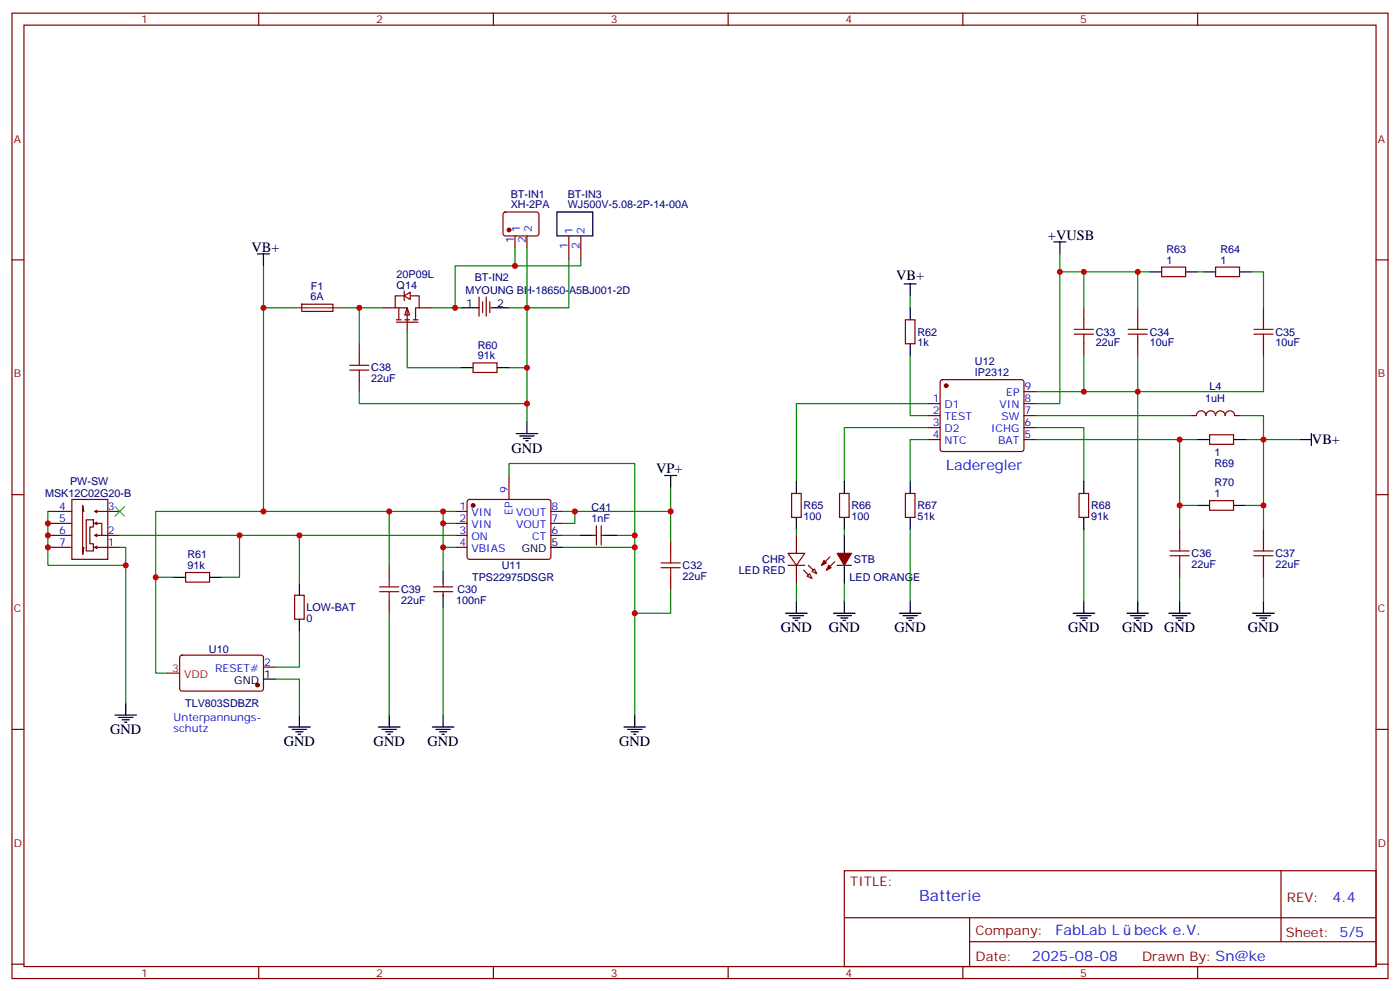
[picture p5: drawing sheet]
<svg xmlns="http://www.w3.org/2000/svg" width="412mm" height="292mm" viewBox="0 0 412 292" stroke-linecap="round" stroke-linejoin="round" font-family="sans-serif">
<g fill="none" stroke="#870000" stroke-width=".35">
<path d="M3.5 3.9h405.4v284.3h-405.4zM7.1 7.4h398.2v277.3h-398.2zM76.2 3.9v3.5M145.3 3.9v3.5M214.5 3.9v3.5M283.6 3.9v3.5M352.8 3.9v3.5M3.5 76.6h3.6M148.4 62.6l.5-.2 9.4 .1 .4 .6v6l-.7 .4-9.4-.1-.4-.6v-5.7zM151.7 69.5v3.5M155.2 69.5v3.5M342.2 78.7h7v2.8h-7z"/>
<path d="M358.1 78.7h7v2.8h-7zM405.3 76.6h3.6M88.9 89.6h9.1l.1 2.1h-9.2zM119.1 85.7v2.8M141.1 87.5v5.6M142.2 88.9v3.2M143.2 87.5v5.6M144.3 88.9v3.2M266.7 94.2h2.8v7h-2.8zM319.3 90.7v3.5M335.1 90.7v3.5M372.2 90.7v3.5"/>
<path d="M319.3 101.2v3.6M335.1 101.2v3.6M372.2 101.2v3.6M356.3 128.1h7.1v2.8h-7.1zM3.5 145.7h3.6M14.1 150.6h7.1M14.1 154.2h7.1M14.1 157.7h7.1M21.2 147.1h10.5v17.6h-10.5zM24.7 150.6l-.4-1.7v14.4l.4-2.1M25.4 153.1h2.1v2.1h-1v5h1v2.1h-2.1zM28.2 154.2h1.8v3.5"/>
<path d="M28.2 150.6h7.1M28.2 157.7h7.1M28.6 150.3l-.7 .3 .7 .4M28.6 153.8l-.7 .4 .7 .3M28.6 157.3l-.7 .4 .7 .3M134.1 150.6h3.5M134.1 154.2h3.5M134.1 157.7h3.5M137.8 147.3l.5-.2h23.3l.5 .2 .2 .5-.1 16.5-.6 .4h-23.6l-.4-.7v-16.2zM149.9 140.1v7M162.3 150.6h3.5M162.3 154.2h3.5"/>
<path d="M162.3 157.7h3.5M197.6 159.5v3.5M233.2 145.3h2.8v7.1h-2.8zM234.6 157.7v5.3M247.3 145.3h2.8v7.1h-2.8zM266.7 145.3h2.8v7.1h-2.8zM347.5 155.9v3.6M356.3 147.5h7.1v2.8h-7.1zM372.2 155.9v3.6M405.3 145.7h3.6M14.1 161.2h7.1M28.2 161.2h7.1"/>
<path d="M28.6 160.9l-.7 .3 .7 .4M127.7 172.9h5.6M127.7 174.3h5.6M130.5 171.8v1.1M130.5 174.3v1M134.1 161.2h3.5M197.6 170v3.6M232.1 163h5l-2.5 3.5zM232.1 166.5h5M234.6 166.5v5.3M237.8 169.7l.7-.7 .7 1.4zM239.2 168.3l.7-.7 .7 1.4z"/>
<path d="M244.5 164l-2.5 2.5M245.9 165.5l-2.5 2.4M246.6 166.5h4.2M347.5 166.5v3.5M372.2 166.5v3.5M53.2 193.2l.4-.2h23.6l.4 .7-.1 9.4-.6 .5-23.6-.1-.4-.7v-9.1zM77.6 196.5h3.5M3.5 214.8h3.6M405.3 214.8h3.6M248.7 256.5h156.6v28.2h-156.6zM377.3 256.5v20.9M248.7 270.3h156.5"/>
<path d="M285.6 277.4h119.6M285.6 270.3v14.1M3.5 284h3.6M76.2 284.7v3.5M145.3 284.7v3.5M214.5 284.7v3.5M283.6 284.7v3.5M352.8 284.7v3.5M405.3 284h3.6"/>
</g>
<g fill="#870000" stroke="#870000" stroke-width=".35">
<path d="M236.7 167.9l1.4 1.4z"/>
<path d="M238.1 166.5l1.4 1.4z"/>
<path d="M246.6 163h4.2l-2.1 3.5z"/>
<path d="M244.1 166.5l.7 .7-1.4 .7z"/>
<path d="M242.7 165.1l.7 .7-1.4 .7z"/>
<circle cx="149.9" cy="67.7" r=".53"/>
<circle cx="75.8" cy="201.8" r=".53"/>
<circle cx="139.3" cy="148.9" r=".53"/>
</g>
<g fill="none" stroke="#000" stroke-width=".35">
<path d="M75.8 74.8h3.6M77.6 74.8v3.5M310.4 71.3h3.6M312.2 71.3v3.5M135.8 90.7h5.3M144.6 90.7h5.3M266.3 83.6h3.6M268.1 83.6v3.5M268.1 90.7v3.5M338.7 80.1h3.5M349.2 80.1h3.6M354.5 80.1h3.6"/>
<path d="M365.1 80.1h3.6M268.1 101.2v3.6M152 127.7h6.4M153.1 128.4h4.2M154.2 129.1h2.1M154.9 129.8h.7M155.2 124.2v3.5M352.8 129.5h3.5M363.4 129.5h3.5M382.8 129.5h3.5M386.3 127.7v3.5M195.8 140.1h3.5"/>
<path d="M197.6 140.1v3.5M234.6 141.8v3.5M234.6 152.4v3.5M248.7 141.8v3.5M248.7 152.4v3.5M248.7 157.7v5.3M268.1 141.8v3.5M268.1 152.4v3.5M352.8 148.9h3.5M363.4 148.9h3.5M130.5 168.3v3.5M130.5 175.3v3.6"/>
<path d="M162.3 161.2h3.5M234.6 177.1v3.5M248.7 166.5v5.3M248.7 177.1v3.5M268.1 177.1v3.5M319.3 177.1v3.5M335.1 177.1v3.5M347.5 177.1v3.5M372.2 177.1v3.5M231.4 180.6h6.4M232.5 181.3h4.2M233.5 182h2.2"/>
<path d="M234.2 182.7h.7M245.5 180.6h6.4M246.6 181.3h4.2M247.6 182h2.2M248.4 182.7h.7M264.9 180.6h6.4M266 181.3h4.2M267.1 182h2.1M267.8 182.7h.7M316.1 180.6h6.3M317.1 181.3h4.3M318.2 182h2.1"/>
<path d="M318.9 182.7h.7M332 180.6h6.3M333 181.3h4.3M334.1 182h2.1M334.8 182.7h.7M344.3 180.6h6.4M345.4 181.3h4.2M346.4 182h2.1M347.1 182.7h.7M369 180.6h6.4M370.1 181.3h4.2M371.1 182h2.1"/>
<path d="M371.8 182.7h.7M33.9 210.6h6.3M34.9 211.3h4.3M36 212h2.1M36.7 212.7h.7M37 207.1v3.5M77.6 200h3.5M85 214.1h6.4M86.1 214.8h4.2M87.1 215.5h2.2M87.8 216.3h.7M88.2 210.6v3.5"/>
<path d="M127.4 214.1h6.3M128.4 214.8h4.2M129.5 215.5h2.1M130.2 216.3h.7M130.5 210.6v3.5M183.8 214.1h6.3M184.9 214.8h4.2M185.9 215.5h2.1M186.6 216.3h.7M187 210.6v3.5"/>
</g>
<g fill="none" stroke="#008700" stroke-width=".35">
<path d="M77.6 78.3v72.3h-31.7v47.7h3.5M151.7 73v5.3h-17.6v12.4M155.2 73v17.7M312.2 74.8v44.1h-7M77.6 90.7h8.8M127 90.7h8.8M149.9 90.7h5.3v33.5M268.1 87.1v3.6M312.2 80.1h26.5M319.3 80.1v10.6M335.1 80.1v10.6M352.8 80.1h1.7"/>
<path d="M368.7 80.1h3.5v10.6M149.9 108.3h5.3M268.1 104.8v17.6h5.3M273.4 118.9h-38.8v22.9M305.2 115.4h29.9v61.7M319.3 104.8v10.6M335.1 104.8v10.6h37.1v-10.6M273.4 125.9h-24.7v15.9M273.4 129.5h-5.3v12.3M305.2 125.9h14.1v15.9M305.2 129.5h47.6M305.2 122.4h45.8"/>
<path d="M347.5 129.5v26.4M365.1 122.4h7.1v33.5M366.9 129.5h15.9M14.1 150.6v15.9h22.9M77.6 150.6h56.5M130.5 150.6v3.6h3.6M130.5 154.2v7h3.6M149.9 140.1v-3.6h37.1v24.7M165.8 150.6h31.8v8.9M169.3 150.6v3.6h-3.5M197.6 143.6v7M234.6 155.9v1.8"/>
<path d="M248.7 155.9v1.8M268.1 155.9v21.2M319.3 155.9v21.2M347.5 148.9h5.3M366.9 148.9h5.3M35.3 161.2h1.7v45.9M130.5 161.2v7.1M165.8 161.2h21.2v49.4M197.6 173.6v7h-10.6M234.6 171.8v5.3M248.7 171.8v5.3M347.5 170v7.1"/>
<path d="M372.2 170v7.1"/>
</g>
<path d="M86.4 90.7h14.1" fill="none" stroke="#8c2424" stroke-width=".35"/>
<g fill="none" stroke="#a10000" stroke-width=".35">
<path d="M316.4 97h5.7M316.4 98.4h5.7M319.3 94.2v2.8M319.3 98.4v2.8M332.3 97h5.7M332.3 98.4h5.7M335.1 94.2v2.8M335.1 98.4v2.8M369.4 97h5.6M369.4 98.4h5.6M372.2 94.2v2.8M372.2 98.4v2.8"/>
<path d="M347.5 159.5v2.8M372.2 159.5v2.8M194.7 165.8h5.7M194.7 167.2h5.7M197.6 163v2.8M197.6 167.2v2.8M344.7 162.3h5.6M344.7 163.7h5.6M347.5 163.7v2.8M369.4 162.3h5.6M369.4 163.7h5.6M372.2 163.7v2.8"/>
</g>
<path d="M49.4 198.3h3.5" fill="none" stroke="#f00" stroke-width=".35"/>
<path d="M119.1 87.1l1.7-1v2.1z" fill="#fff" stroke="#870000" stroke-width=".35"/>
<g fill="none" stroke="#870000" stroke-width=".35">
<path d="M167.6 69.5v7.1M171.1 69.5v7.1M112.9 90.7h3.5M116.8 94.2h1.4M116.8 94.9h6.3M117.5 90.7v3.5M118.9 87.1h-2.5v3.6h3.5v7M119.2 94.2h1.4M119.9 90.7l.7 2.1h-1.4zM121 87.1h2.5v3.6h-1.1v3.5M121.7 94.2h1.4M123.5 90.7h3.5"/>
<path d="M105.8 101.2v3.6M105.8 111.8v3.6M139.3 106.9h7.1v2.8h-7.1zM273.4 118.9h3.5M277.2 112l.4-.2h23.3l.5 .2 .2 .5v19.8l-.2 .5-.5 .2h-23.3l-.5-.2-.2-.5v-19.8zM301.6 118.9h3.6M301.6 115.4h3.6M273.4 122.4h3.5M273.4 125.9h3.5M273.4 129.5h3.5M301.6 122.4h3.6M301.6 125.9h3.6"/>
<path d="M301.6 129.5h3.6M351 122.4h1.4a1.41 1.41 0 0 1 1.4-1.4 1.41 1.41 0 0 1 1.4 1.4 1.41 1.41 0 0 1 1.5-1.4 1.41 1.41 0 0 1 1.4 1.4 1.41 1.41 0 0 1 1.4-1.4 1.41 1.41 0 0 1 1.4 1.4 1.41 1.41 0 0 1 1.4-1.4 1.41 1.41 0 0 1 1.4 1.4h1.4M174.6 157.7h1.1M175.7 154.9v5.6M177.1 154.9v5.6M177.1 157.7h1.1M317.9 145.3h2.8v7.1h-2.8zM54.7 168.6h7v2.9h-7zM86.8 175.3h2.8v7.1h-2.8zM114.7 166.5v3.5M114.7 177.1v3.5"/>
</g>
<g fill="none" stroke="#008700" stroke-width=".35">
<path d="M167.6 76.6v14.1h-12.4M171.1 76.6v1.7h-19.4M100.5 90.7h12.4M105.8 90.7v10.5M119.9 97.7v10.6h15.9M105.8 115.4v3.5h49.4M35.3 157.7h98.8M70.6 157.7v12.3h-5.3M88.2 157.7v14.1M114.7 150.6v15.9M165.8 157.7h5.3M181.7 157.7h5.3"/>
<path d="M45.9 170h5.3M130.5 178.9v31.7M88.2 185.9v10.6h-7.1M114.7 180.6v30M81.1 200h7.1v10.6"/>
</g>
<g fill="none" stroke="#000" stroke-width=".35">
<path d="M164 62.4h10.6v7.1h-10.6zM135.8 108.3h3.5M146.4 108.3h3.5M171.1 157.7h3.5M178.2 157.7h3.5M319.3 141.8v3.5M319.3 152.4v3.5M51.2 170h3.5M61.7 170h3.6M88.2 171.8v3.5M88.2 182.4v3.5M111.5 214.1h6.3"/>
<path d="M112.5 214.8h4.3M113.6 215.5h2.1M114.3 216.3h.7M114.7 210.6v3.5"/>
</g>
<circle cx="278.7" cy="113.6" r=".53" fill="#870000" stroke="#870000" stroke-width=".35"/>
<path d="M33.9 149.2l2.8 2.8M36.7 149.2l-2.8 2.8" fill="none" stroke="#3c3" stroke-width=".35"/>
<path d="M103 107.6h5.7M103 109h5.7M105.8 104.8v2.8M105.8 109v2.8M111.8 172.9h5.7M111.8 174.3h5.7M114.7 170v2.9M114.7 174.3v2.8" fill="none" stroke="#a10000" stroke-width=".35"/>
<g fill="#c00">
<circle cx="77.6" cy="90.7" r=".88"/>
<circle cx="335.1" cy="115.4" r=".88"/>
<circle cx="312.2" cy="80.1" r=".88"/>
<circle cx="372.2" cy="129.5" r=".88"/>
<circle cx="347.5" cy="129.5" r=".88"/>
<circle cx="372.2" cy="148.9" r=".88"/>
<circle cx="347.5" cy="148.9" r=".88"/>
<circle cx="335.1" cy="80.1" r=".88"/>
<circle cx="319.3" cy="115.4" r=".88"/>
<circle cx="319.3" cy="80.1" r=".88"/>
<circle cx="155.2" cy="108.3" r=".88"/>
<circle cx="134.1" cy="90.7" r=".88"/>
<circle cx="155.2" cy="90.7" r=".88"/>
<circle cx="130.5" cy="150.6" r=".88"/>
<circle cx="130.5" cy="154.2" r=".88"/>
<circle cx="169.3" cy="150.6" r=".88"/>
<circle cx="187" cy="161.2" r=".88"/>
<circle cx="130.5" cy="161.2" r=".88"/>
<circle cx="14.1" cy="161.2" r=".88"/>
<circle cx="14.1" cy="157.7" r=".88"/>
<circle cx="37" cy="166.5" r=".88"/>
<circle cx="14.1" cy="154.2" r=".88"/>
<circle cx="151.7" cy="78.3" r=".88"/>
<circle cx="197.6" cy="150.6" r=".88"/>
<circle cx="77.6" cy="150.6" r=".88"/>
<circle cx="45.9" cy="170" r=".88"/>
<circle cx="70.6" cy="157.7" r=".88"/>
<circle cx="88.2" cy="157.7" r=".88"/>
<circle cx="155.2" cy="118.9" r=".88"/>
<circle cx="105.8" cy="90.7" r=".88"/>
<circle cx="114.7" cy="150.6" r=".88"/>
<circle cx="187" cy="180.6" r=".88"/>
<circle cx="187" cy="157.7" r=".88"/>
</g>
<text font-size="4.6" fill="#00f" x="270.8" y="265.5">Batterie</text>
<g font-size="4.2">
<text x="308.7" y="70.6">+VUSB</text>
<text x="74.1" y="74.1">VB+</text>
<text x="264" y="82.5">VB+</text>
<text x="386.5" y="130.9">VB+</text>
<text x="150.6" y="133.4">GND</text>
<text x="193.3" y="139.3">VP+</text>
<text x="230" y="186.3">GND</text>
<text x="244.1" y="186.3">GND</text>
<text x="263.5" y="186.3">GND</text>
<text x="314.7" y="186.3">GND</text>
<text x="330.6" y="186.3">GND</text>
<text x="342.9" y="186.3">GND</text>
<text x="367.6" y="186.3">GND</text>
<text x="32.5" y="216.3">GND</text>
<text x="83.6" y="219.8">GND</text>
<text x="110.1" y="219.8">GND</text>
<text x="125.9" y="219.8">GND</text>
<text x="182.4" y="219.8">GND</text>
</g>
<g font-size="4.2" fill="#00f">
<text x="278.7" y="138.3">Laderegler</text>
<text x="392.5" y="265.7">4.4</text>
<text x="310.9" y="275.3">FabLab L</text>
<text x="334.1" y="275.3">beck e.V.</text>
<text x="304" y="283.1">2025-08-08</text>
</g>
<g font-size="3.9" fill="#800">
<text x="250.5" y="261.1">TITLE:</text>
<text x="379.1" y="265.7">REV:</text>
<text x="287.4" y="275.3">Company:</text>
<text x="378.7" y="275.9">Sheet: 5/5</text>
<text x="287.4" y="282.9">Date:</text>
<text x="336.4" y="283">Drawn By: Sn@ke</text>
</g>
<g font-size="3.2" fill="#800">
<text x="41.6" y="6.9">1</text>
<text x="110.8" y="6.9">2</text>
<text x="179.9" y="6.9">3</text>
<text x="249.1" y="6.9">4</text>
<text x="318.2" y="6.9">5</text>
<text x="4.1" y="42">A</text>
<text x="405.9" y="42">A</text>
<text x="4.1" y="111.1">B</text>
<text x="405.9" y="111.1">B</text>
<text x="4.1" y="180.3">C</text>
<text x="405.9" y="180.3">C</text>
<text x="4.1" y="249.4">D</text>
<text x="405.9" y="249.4">D</text>
<text x="41.6" y="287.7">1</text>
<text x="110.8" y="287.7">2</text>
<text x="179.9" y="287.7">3</text>
<text x="249.1" y="287.7">4</text>
<text x="318.2" y="287.7">5</text>
</g>
<g font-size="3.2" fill="#000080">
<text x="150.4" y="58.2">BT-IN1</text>
<text x="167.3" y="58.2">BT-IN3</text>
<text x="150.4" y="61.4">XH-2PA</text>
<text x="167.3" y="61.4">WJ500V-5.08-2P-14-00A</text>
<text x="343.6" y="77.6">1</text>
<text x="343.6" y="74.4">R63</text>
<text x="359.5" y="77.6">1</text>
<text x="359.5" y="74.4">R64</text>
<text x="116.8" y="82">20P09L</text>
<text x="139.8" y="82.8">BT-IN2</text>
<text x="91.5" y="88.3">6A</text>
<text x="91.6" y="85.4">F1</text>
<text x="116.8" y="85.2">Q14</text>
<text x="137.1" y="86.5">MYOUNG BH-18650-A5BJ001-2D</text>
<text x="270.2" y="98.9">R62</text>
<text x="322.8" y="98.8">C33</text>
<text x="338.7" y="98.9">C34</text>
<text x="375.7" y="98.9">C35</text>
<text x="140.8" y="105.8">91k</text>
<text x="140.8" y="102.7">R60</text>
<text x="270.2" y="102">1k</text>
<text x="287.2" y="107.4">U12</text>
<text x="322.8" y="102">22uF</text>
<text x="338.7" y="102.1">10uF</text>
<text x="375.7" y="102.1">10uF</text>
<text x="109.4" y="112.6">22uF</text>
<text x="109.4" y="109.4">C38</text>
<text x="287.2" y="110.7">IP2312</text>
<text x="355" y="118.3">1uH</text>
<text x="356.2" y="114.7">L4</text>
<text x="357.7" y="134.4">1</text>
<text x="357.7" y="137.6">R69</text>
<text x="20.6" y="143">PW-SW</text>
<text x="357.7" y="143.2">R70</text>
<text x="13.3" y="146.5">MSK12C02G20-B</text>
<text x="270.2" y="150">R67</text>
<text x="321.4" y="150">R68</text>
<text x="357.7" y="146.4">1</text>
<text x="174.3" y="153.8">1nF</text>
<text x="174.3" y="150.6">C41</text>
<text x="236.7" y="153.2">100</text>
<text x="236.7" y="150">R65</text>
<text x="250.8" y="153.2">100</text>
<text x="250.8" y="150">R66</text>
<text x="270.2" y="153.2">51k</text>
<text x="321.4" y="153.2">91k</text>
<text x="55.2" y="167.6">91k</text>
<text x="55.2" y="164.4">R61</text>
<text x="147.8" y="167.7">U11</text>
<text x="201.1" y="167.6">C32</text>
<text x="224.5" y="165.9">CHR</text>
<text x="251.5" y="165.9">STB</text>
<text x="351" y="167.3">22uF</text>
<text x="351" y="164.1">C36</text>
<text x="375.7" y="167.3">22uF</text>
<text x="375.7" y="164.1">C37</text>
<text x="139.1" y="171.2">TPS22975DSGR</text>
<text x="201.1" y="170.8">22uF</text>
<text x="217.7" y="169">LED RED</text>
<text x="250.3" y="171.2">LED ORANGE</text>
<text x="90.3" y="180">LOW-BAT</text>
<text x="118.2" y="177.9">22uF</text>
<text x="118.2" y="174.7">C39</text>
<text x="134.4" y="177.9">100nF</text>
<text x="134.8" y="174.7">C30</text>
<text x="90.3" y="183.2">0</text>
<text x="61.5" y="192.4">U10</text>
<text x="54.5" y="208.3">TLV803SDBZR</text>
</g>
<g font-size="3.2" fill="#00f">
<text x="151.3" y="71.7" transform="rotate(-90 151.3 71.7)">1</text>
<text x="153.1" y="68.2" transform="rotate(-90 153.1 68.2)">1</text>
<text x="154.9" y="71.7" transform="rotate(-90 154.9 71.7)">2</text>
<text x="156.6" y="68.2" transform="rotate(-90 156.6 68.2)">2</text>
<text x="168.6" y="68.8" transform="rotate(-90 168.6 68.8)">1</text>
<text x="172.2" y="68.8" transform="rotate(-90 172.2 68.8)">2</text>
<text x="167.2" y="73.3" transform="rotate(-90 167.2 73.3)">1</text>
<text x="170.7" y="73.3" transform="rotate(-90 170.7 73.3)">2</text>
<text x="274.7" y="118.5">1</text>
<text x="296.4" y="116.8">EP</text>
<text x="301.8" y="118.5">8</text>
<text x="301.8" y="115">9</text>
<text x="274.7" y="122.1">2</text>
<text x="274.7" y="125.6">3</text>
<text x="278.2" y="120.3">D1</text>
<text x="278.2" y="123.8">TEST</text>
<text x="294.4" y="120.3">VIN</text>
<text x="295" y="123.8">SW</text>
<text x="301.8" y="125.6">6</text>
<text x="301.8" y="122.1">7</text>
<text x="274.7" y="129.1">4</text>
<text x="278.2" y="127.4">D2</text>
<text x="278.2" y="130.9">NTC</text>
<text x="291.9" y="127.4">ICHG</text>
<text x="294" y="130.9">BAT</text>
<text x="301.8" y="129.1">5</text>
<text x="149.6" y="145.3" transform="rotate(-90 149.6 145.3)">9</text>
<text x="17.4" y="153.8">5</text>
<text x="17.4" y="150.3">4</text>
<text x="31.7" y="150.3">3</text>
<text x="135.4" y="150.3">1</text>
<text x="135.4" y="153.8">2</text>
<text x="138.9" y="152">VIN</text>
<text x="138.9" y="155.6">VIN</text>
<text x="151" y="151.7" transform="rotate(-90 151 151.7)">EP</text>
<text x="152" y="155.6">VOUT</text>
<text x="152" y="152">VOUT</text>
<text x="162.5" y="153.8">7</text>
<text x="162.5" y="150.3">8</text>
<text x="17.4" y="160.9">7</text>
<text x="17.4" y="157.3">6</text>
<text x="31.7" y="157.3">2</text>
<text x="31.7" y="160.9">1</text>
<text x="135.4" y="157.3">3</text>
<text x="135.4" y="160.9">4</text>
<text x="138.9" y="159.1">ON</text>
<text x="156.8" y="159.1">CT</text>
<text x="162.5" y="157.3">6</text>
<text x="138.9" y="162.6">VBIAS</text>
<text x="63.4" y="197.9">RESET#</text>
<text x="77.8" y="196.1">2</text>
<text x="51.2" y="212.4">Unterpannungs-</text>
<text x="51.2" y="215.5">schutz</text>
</g>
<g font-size="3.2">
<text x="137.3" y="90.3">1</text>
<text x="146.4" y="90.3">2</text>
<text x="162.5" y="160.9">5</text>
<text x="153.7" y="162.6">GND</text>
<text x="69" y="201.4">GND</text>
<text x="77.8" y="199.7">1</text>
</g>
<g font-size="3.2" fill="#f00">
<text x="50.7" y="197.9">3</text>
<text x="54.2" y="199.7">VDD</text>
</g>
</svg>
